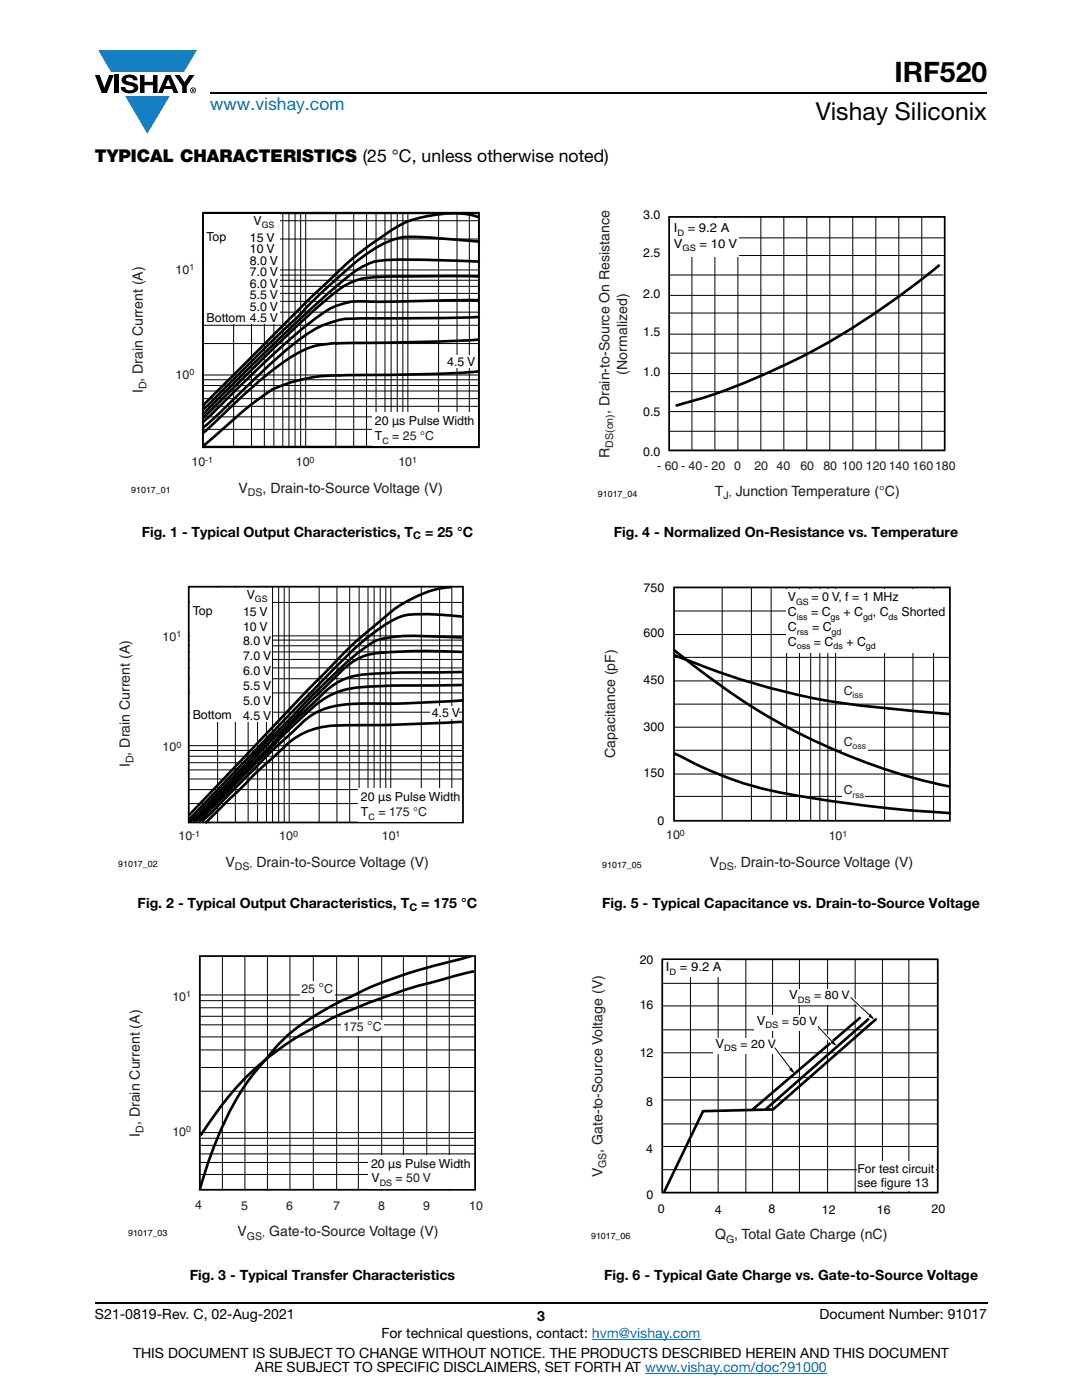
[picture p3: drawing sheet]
<svg xmlns="http://www.w3.org/2000/svg" width="216mm" height="279mm" viewBox="0 0 216 279" stroke-linecap="round" stroke-linejoin="round" font-family="sans-serif">
<g fill="#147fc3">
<path d="M19.6 10h19.7l-2.6 4.3h-1.1h-13.5z"/>
<path d="M25 19.2h8.9l-4.5 7.5z"/>
</g>
<g fill="#000">
<path d="M18.9 15h1l.9 2.5 1-2.5h.9l-1.4 3.6h-1zM22.9 15h.9v3.6h-.9zM24.6 15.3a2.1 2.1 0 0 1 2.8 .3l.1 .4h-.9a.79 .79 0 0 0-.7-.5 .79 .79 0 0 0-.8 .4l.3 .3 1 .2a1.08 1.08 0 0 1 1.2 1 1.08 1.08 0 0 1-1.1 1.2 1.73 1.73 0 0 1-2.4-1.2h.9a.96 .96 0 0 0 .8 .6 .96 .96 0 0 0 .9-.4 1.31 1.31 0 0 0-1.2-.6 1.03 1.03 0 0 1-1.1-.6 1.03 1.03 0 0 1 .2-1.1zM27.9 15h.9v1.3h1.7v-1.3h.9v3.6h-.9v-1.6h-1.7v1.6h-.9zM34.8 15h1.1l.9 1.4 1-1.4h1l-1.5 2.2v1.4h-.9v-1.4z"/>
<path d="M33.6 15.9l.5 1.3h-1.1zM33.1 15l-1.6 3.6h1l.3-.8h1.5l.3 .8h1l-1.6-3.6z"/>
<path d="M38.4 17.8h.2v.2h-.2zM38.3 17.7v.7h.1v-.3l.4 .3-.2-.3 .2-.2-.1-.2z"/>
<path d="M38.1 18a.46 .46 0 0 1 .9 0 .46 .46 0 0 1-.9 0zM37.9 18a.6 .6 0 0 0 1.2 0 .6 .6 0 0 0-1.2 0z"/>
</g>
<path d="M42 18.6h155M18.9 260h178.1" fill="none" stroke="#000" stroke-width=".36"/>
<path d="M118.1 267.3h21.7M128.7 274h36.3" fill="none" stroke="#007ec4" stroke-width=".2"/>
<path d="M40.5 42.6h55.1v46.5h-55.1zM40.5 42.5h55v46.8h-55z" fill="none" stroke="#000" stroke-width=".35"/>
<g fill="none" stroke="#000" stroke-width=".2">
<path d="M40.5 58.6h55M40.5 57.1h55M40.5 55.9h55M40.5 54.9h55M40.5 53.9h55M40.5 47.7h55M40.5 44h55M46.6 42.5v46.7M50.2 42.5v46.7M52.7 42.5v46.7M54.6 42.5v46.7M56.4 42.5v46.7"/>
<path d="M57.7 42.5v46.7M58.9 42.5v46.7M60 42.5v46.7M61 42.5v46.7M67 42.5v46.7M70.6 42.5v46.7M73.1 42.5v46.7M75 42.5v46.7M76.8 42.5v46.7M78 42.5v46.7M79.3 42.5v46.7M80.4 42.5v46.7"/>
<path d="M81.4 42.5v46.7M87.5 42.5v46.7M91.2 42.5v46.7M93.6 42.5v46.7M40.5 74.8h55M40.5 75.8h55M40.5 76.9h55M40.5 78h55M40.5 79.6h55M40.5 68.6h55M40.5 64.9h55M40.5 62.3h55"/>
<path d="M40.5 60.1h55M40.5 81.1h55M40.5 83.2h55M40.5 85.7h55"/>
</g>
<g fill="none" stroke="#000" stroke-width=".53">
<path d="M72.1 55.7a14 14 0 0 0-6.6 3.7 514.5 514.5 0 0 0-24.4 23.5l-.6 .5M74.8 52.2a85.8 85.8 0 0 1 14.8-.2l6 .2M74.9 52.1a17.4 17.4 0 0 0-6.8 4.2 485.6 485.6 0 0 0-27.6 26.4M95.3 55.2l-4.5-.1a228.4 228.4 0 0 0-17.9 .4l-.8 .1M95.4 59.9l-18.8 .3-4.9-.1-2.3 .2M95.5 43.4a19.9 19.9 0 0 0-11.2-.1 21.7 21.7 0 0 0-8.8 4.5 67.5 67.5 0 0 0-11 9.3l-3.1 2.9-20.9 20.9M95.6 48.2l-6.3-.5a52.3 52.3 0 0 0-9.1-.3 23.5 23.5 0 0 0-10.1 5.6l-5.3 4.8-4 3.9M60.7 61.8l-20.2 20M67.3 68.5a19.3 19.3 0 0 0-6.4 1.2 56.5 56.5 0 0 0-13 9.8l-7.4 6.9M67.7 74.9a30.3 30.3 0 0 0-13.9 3.2l-1.2 .8a144.7 144.7 0 0 0-12 10.1M69 63.6a20.8 20.8 0 0 0-10.8 5.4 303.6 303.6 0 0 0-15.8 14.7l-1.8 1.6M69.6 60.3a14.7 14.7 0 0 0-7 3.5 231.7 231.7 0 0 0-19.9 18.4l-2.2 2.1"/>
<path d="M95.5 67.8l-10.4 .4-17.9 .3M95.5 74.1a464.2 464.2 0 0 1-27.4 .8h-.3M95.6 63.3l-6.7 .2-19.8 .1"/>
</g>
<g fill="#fff">
<path d="M40.7 42.8h15v21.8h-15z"/>
<path d="M74.3 82.2h21v6.7h-21z"/>
<path d="M89.1 71h6v2.4h-6z"/>
</g>
<path d="M37.7 117.1h54.7v47h-54.7z" fill="none" stroke="#000" stroke-width=".35"/>
<g fill="none" stroke="#000" stroke-width=".2">
<path d="M43.4 117.2v46.9M47 117.2v46.9M49.5 117.2v46.9M51.4 117.2v46.9M53.2 117.2v46.9M54.4 117.2v46.9M55.6 117.2v46.9M56.7 117.2v46.9M57.7 117.2v46.9M63.7 117.2v46.9M67.2 117.2v46.9M69.8 117.2v46.9"/>
<path d="M71.7 117.2v46.9M73.4 117.2v46.9M74.7 117.2v46.9M75.9 117.2v46.9M77 117.2v46.9M78 117.2v46.9M84.1 117.2v46.9M87.7 117.2v46.9M90.2 117.2v46.9M37.7 138.3h54.7M37.7 135.5h54.7M37.7 133.3h54.7"/>
<path d="M37.7 131.6h54.7M37.7 130.1h54.7M37.7 128.9h54.7M37.7 127.7h54.7M37.7 126.9h54.7M37.7 120.2h54.7M37.6 153.7h54.7M37.7 148.8h54.7M37.7 149.8h54.7M37.7 150.9h54.7M37.7 152.2h54.7M37.7 155.5h54.7"/>
<path d="M37.7 157.6h54.7M37.7 142.1h54.7M37.7 160.4h54.7"/>
</g>
<path d="M90.1 117.2a22.6 22.6 0 0 0-11.3 4.3 110.3 110.3 0 0 0-14.6 13.5l-3.4 3.3-23.1 24.4M74.3 126.5l-2.2 1.7a768.6 768.6 0 0 0-28.8 29.5l-5.5 5.8M92.1 123l-2.3-.2a42.7 42.7 0 0 0-8.9 0 19 19 0 0 0-6.5 3.6M92.2 130.1a102.1 102.1 0 0 0-18.5 .5 12.9 12.9 0 0 0-6.5 4.3l-5.6 5.4-3.8 4.1a253.7 253.7 0 0 0-12.6 12.8l-6.6 6.8M92.2 136.7l-3.4 .1a160.1 160.1 0 0 0-18.5 .6 15.8 15.8 0 0 0-9.1 4.9l-4.7 4.5-16.8 17.2M92.2 127.2l-6.8-.2a27.9 27.9 0 0 0-10.5 .9 49.1 49.1 0 0 0-9.5 7.9l-4.1 4-2.9 3.1a218.1 218.1 0 0 0-12.2 12.6l-8.2 8.5M92.4 134.1l-2.3 .1a165.7 165.7 0 0 0-18.5 .5 12.7 12.7 0 0 0-7.8 4.4 234.9 234.9 0 0 0-12.6 12.5l-12.1 12.3M92.5 139.8a264.2 264.2 0 0 1-22 .7 15.1 15.1 0 0 0-11.7 5.2 182.6 182.6 0 0 0-11.2 10.9l-7.3 7.3M92.2 144.1l-3 .1a408.6 408.6 0 0 1-22.3 .6 15.4 15.4 0 0 0-11.4 5.5l-4.4 3.9-10.1 10" fill="none" stroke="#000" stroke-width=".53"/>
<g fill="#fff">
<path d="M85.8 141h5.6v2.5h-5.6z"/>
<path d="M37.9 117.4h16.3v26.6h-16.3z"/>
<path d="M71.5 157.3h20.6v6.7h-20.6z"/>
</g>
<path d="M39.9 190.8h54.9v46.6h-54.9z" fill="none" stroke="#000" stroke-width=".35"/>
<g fill="none" stroke="#000" stroke-width=".2">
<path d="M39.8 198.6h54.8M40 199.7h54.7M44.4 190.8v46.6M48.9 190.9v46.5M53.4 190.8v46.8M57.9 190.7v46.7M62.5 190.7v46.7M67.2 190.9v46.5M71.5 190.8v46.6M76.2 190.8v46.8M80.5 190.8v46.8M85.2 190.8v46.8"/>
<path d="M89.6 190.8v46.8M39.8 201.1h54.8M40 217.8h54.7M40 213h54.7M40 209.5h54.7M40 206.9h54.7M40 204.5h54.7M40 202.8h54.7M39.8 228.6h54.8M39.8 226h54.8M40 234.4h54.7M40 232h54.7"/>
<path d="M40 230.3h54.7M40 227.2h54.7"/>
</g>
<path d="M94.1 190.8a144.5 144.5 0 0 0-18.4 5.5 79.8 79.8 0 0 0-17.2 9.4 64 64 0 0 0-10.6 12.5 78.1 78.1 0 0 0-8 19.2M94.6 193.8l-2.2 .5a166 166 0 0 0-16.3 4.9 79.5 79.5 0 0 0-20.3 10.1 59 59 0 0 0-15.8 17.3" fill="none" stroke="#000" stroke-width=".53"/>
<g fill="#fff">
<path d="M73.5 230.5h21v6.7h-21z"/>
<path d="M59.8 195.8h6.9v3.2h-6.9z"/>
<path d="M68.2 203.6h8.4v3h-8.4z"/>
</g>
<g fill="none" stroke="#000" stroke-width=".2">
<path d="M133.6 54.9h54.6M133.6 47.5h54.7M133.6 51h54.9M133.6 59h54.9M138.1 43.4v46.4M142.7 43.2v46.6M147.2 43.4v46.4M151.8 43.2v46.8M156.4 43.2v46.6M161 43.4v46.5M165.6 43.4v46.5M170.2 43.3v46.7"/>
<path d="M174.8 43.3v46.5M179.3 43.4v46.4M183.9 43.4v46.3M133.4 74.6h55.2M133.6 78.2h55M133.6 66.7h54.8M133.6 62.5h54.9M188.4 70.5h-55M133.4 86.1h55.1M133.6 82.1h54.7"/>
</g>
<path d="M187.5 52.9a144.8 144.8 0 0 1-45 25.8l-7.7 2.3" fill="none" stroke="#000" stroke-width=".53"/>
<path d="M133.5 43.3h55v46.6h-55z" fill="none" stroke="#000" stroke-width=".35"/>
<path d="M133.8 43.6h13.7v7.7h-13.7z" fill="#fff"/>
<path d="M134.5 117.2h55v46.6h-55z" fill="none" stroke="#000" stroke-width=".35"/>
<g fill="none" stroke="#000" stroke-width=".2">
<path d="M144.1 117.2v46.6M149.9 117.2v46.6M153.9 117.2v46.6M157 117.2v46.6M159.5 117.2v46.6M161.8 117.2v46.6M163.6 117.2v46.6M165.2 117.2v46.6M166.7 117.2v46.6M176.5 117.2v46.6M182.2 117.2v46.6M186.3 117.2v46.6"/>
<path d="M134.5 121.9h55M134.5 126.6h55M134.5 131.2h55M134.5 135.9h55M134.5 140.5h55M134.5 145.1h55M134.5 149.7h55M134.5 154.5h55M134.5 158.9h55"/>
</g>
<path d="M134.5 130.7a141.9 141.9 0 0 0 46.2 11l8.8 .8M134.5 129.7a130.1 130.1 0 0 0 36 21.6 110.3 110.3 0 0 0 18.9 5.7M134.5 150.3a76.7 76.7 0 0 0 22.9 8.2 269.6 269.6 0 0 0 32.3 3.8" fill="none" stroke="#000" stroke-width=".53"/>
<g fill="#fff">
<path d="M168.1 136.2h4.6v3.5h-4.6z"/>
<path d="M168.1 156.1h4.6v3.5h-4.6z"/>
<path d="M168.1 146.4h5.1v3.5h-5.1z"/>
<path d="M156.8 117.5h32.4v12.7h-32.4z"/>
</g>
<g fill="none" stroke="#000" stroke-width=".2">
<path d="M132.2 196.2h54.7M137.8 191.6v46.3M143.3 191.5v46.3M148.8 191.6v46.3M154.2 191.6v46.3M159.5 191.6v46.3M165.1 191.6v46.3M170.6 191.6v46.3M176.1 191.6v46.3M181.4 191.6v46.3M132.2 205.5h54.7M132.4 200.8h54.7"/>
<path d="M132.4 210.1h54.7M132.4 215h54.7M132.4 219.5h54.7M132.2 233.4h54.7M132.4 224.3h54.7M132.4 228.8h54.7"/>
</g>
<path d="M132.1 191.4h55v46.6h-55z" fill="none" stroke="#000" stroke-width=".35"/>
<path d="M171.6 203.2l-21.4 18.2M173.2 203.4l-20.3 17.9M174.7 203.4l-20.4 18-14 .4-7.7 15.9" fill="none" stroke="#000" stroke-width=".53"/>
<g fill="#fff">
<path d="M132.5 191.7h12v3.4h-12z"/>
<path d="M171.1 231.8h15.7v5.8h-15.7z"/>
<path d="M142.3 207.1h12.6v3.2h-12.6z"/>
</g>
<path d="M154.2 208.8l.5-.2 3.8 5.2-.5 .7z" fill="#fff"/>
<path d="M157.9 213.1l.4 .9-.7-.5z" fill="#000"/>
<path d="M154.6 209.1l3.2 4.2M157.9 213.1l.4 .9-.7-.5z" fill="none" stroke="#000" stroke-width=".2"/>
<path d="M162 203.9l.6-.4 4.2 4.9-.4 .6z" fill="#fff"/>
<path d="M166.2 207.7l.5 .8-.8-.4z" fill="#000"/>
<path d="M162.5 204.1l3.6 3.8M166.2 207.7l.5 .8-.8-.4z" fill="none" stroke="#000" stroke-width=".2"/>
<path d="M169.3 198.9l.5-.4 4.5 4.6-.3 .7z" fill="#fff"/>
<path d="M173.7 202.5l.5 .7-.8-.3z" fill="#000"/>
<path d="M169.8 199.1l3.8 3.6M173.7 202.5l.5 .7-.8-.3z" fill="none" stroke="#000" stroke-width=".2"/>
<g fill="#fff">
<path d="M150.6 202.5h12.6v3.2h-12.6z"/>
<path d="M157 197.4h12.6v3.2h-12.6z"/>
</g>
<text font-size="5.6" x="178.5" y="16.4">IRF520</text>
<text font-size="4.9" x="162.8" y="24">Vishay Siliconix</text>
<text font-size="3.5" fill="#007ec4" x="42" y="21.9">www.vishay.com</text>
<text font-size="3.5" x="18.9" y="32.3">TYPICAL CHARACTERISTICS (25 °C, unless otherwise noted)</text>
<g font-size="2.8" fill="#211e1e">
<text x="125.2" y="74.8" transform="rotate(-90 125.2 74.8)">(Normalized)</text>
<text x="28.5" y="78.5" transform="rotate(-90 28.5 78.5)">I , Drain Current (A)</text>
<text x="121.6" y="82.6" transform="rotate(-90 121.6 82.6)">, Drain-to-Source On Resistance</text>
<text x="121.6" y="91.4" transform="rotate(-90 121.6 91.4)">R</text>
<text x="47.6" y="98.3">V</text>
<text x="52.4" y="98.3">, Drain-to-Source Voltage (V)</text>
<text x="142.7" y="99">T</text>
<text x="146.8" y="99">Junction Temperature (°C)</text>
<text x="25.9" y="153.1" transform="rotate(-90 25.9 153.1)">I , Drain Current (A)</text>
<text x="122.7" y="151.2" transform="rotate(-90 122.7 151.2)">Capacitance (pF)</text>
<text x="45" y="172.9">V</text>
<text x="51.2" y="172.9">Drain-to-Source Voltage (V)</text>
<text x="141.6" y="173">V</text>
<text x="147.8" y="173">Drain-to-Source Voltage (V)</text>
<text x="63.6" y="198.2">°</text>
<text x="73.3" y="205.8">°</text>
<text x="27.9" y="226.8" transform="rotate(-90 27.9 226.8)">I , Drain Current (A)</text>
<text x="120.3" y="230" transform="rotate(-90 120.3 230)">, Gate-to-Source Voltage (V)</text>
<text x="120.3" y="235" transform="rotate(-90 120.3 235)">V</text>
<text x="47.4" y="246.7">V</text>
<text x="53.7" y="246.7">Gate-to-Source Voltage (V)</text>
<text x="142.7" y="247.3">Q , Total Gate Charge (nC)</text>
</g>
<g font-size="2.8">
<text x="28.3" y="107.1">Fig. 1 - Typical Output Characteristics, T</text>
<text x="84.8" y="107.1">= 25 °C</text>
<text x="122.5" y="107.1">Fig. 4 - Normalized On-Resistance vs. Temperature</text>
<text x="27.5" y="181.3">Fig. 2 - Typical Output Characteristics, T</text>
<text x="84" y="181.3">= 175 °C</text>
<text x="120.2" y="181.3">Fig. 5 - Typical Capacitance vs. Drain-to-Source Voltage</text>
<text x="37.9" y="255.5">Fig. 3 - Typical Transfer Characteristics</text>
<text x="120.5" y="255.5">Fig. 6 - Typical Gate Charge vs. Gate-to-Source Voltage</text>
<text x="18.9" y="263.3">S21-0819-Rev. C, 02-Aug-2021</text>
<text x="107.2" y="263.6">3</text>
<text x="163.6" y="263.3">Document Number: 91017</text>
<text x="76.1" y="267.1">For technical questions, contact: hvm@vishay.com</text>
<text x="26.5" y="271">THIS DOCUMENT IS SUBJECT TO CHANGE WITHOUT NOTICE. THE PRODUCTS DESCRIBED HEREIN AND THIS DOCUMENT</text>
<text x="50.9" y="273.8">ARE SUBJECT TO SPECIFIC DISCLAIMERS, SET FORTH AT www.vishay.com/doc?91000</text>
</g>
<g font-size="2.5" fill="#050504">
<text x="50.6" y="44.9">V</text>
<text x="128.4" y="43.7">3.0</text>
<text x="134.5" y="46.3">I</text>
<text x="137.2" y="46.3">= 9.2 A</text>
<text x="41.2" y="48.1">Top</text>
<text x="49.8" y="48.2">15 V</text>
<text x="49.8" y="50.5">10 V</text>
<text x="49.8" y="52.8">8.0 V</text>
<text x="128.4" y="51.3">2.5</text>
<text x="134.5" y="49.5">V</text>
<text x="139.6" y="49.5">= 10 V</text>
<text x="49.8" y="55.1">7.0 V</text>
<text x="49.8" y="57.4">6.0 V</text>
<text x="49.8" y="59.7">5.5 V</text>
<text x="128.4" y="59.4">2.0</text>
<text x="41.2" y="64.3">Bottom 4.5 V</text>
<text x="49.8" y="62">5.0 V</text>
<text x="128.4" y="67">1.5</text>
<text x="89.2" y="73">4.5 V</text>
<text x="128.4" y="75">1.0</text>
<text x="128.4" y="83.1">0.5</text>
<text x="74.8" y="84.9">20 µs Pulse Width</text>
<text x="74.8" y="87.8">T</text>
<text x="78.3" y="87.8">=</text>
<text x="128.4" y="91">0.0</text>
<text x="49.2" y="119.5">V</text>
<text x="128.4" y="118.1">750</text>
<text x="38.5" y="122.7">Top</text>
<text x="48.5" y="122.9">15 V</text>
<text x="48.5" y="125.8">10 V</text>
<text x="157.2" y="120">V</text>
<text x="157.2" y="125.9">C</text>
<text x="157.2" y="123">C</text>
<text x="161.8" y="123">= C</text>
<text x="161.9" y="120">= 0 V, f = 1 MHz</text>
<text x="162" y="125.9">= C</text>
<text x="168.3" y="123">+ C</text>
<text x="174.2" y="123">, C</text>
<text x="179.9" y="123">Shorted</text>
<text x="48.5" y="128.8">8.0 V</text>
<text x="48.5" y="131.8">7.0 V</text>
<text x="128.4" y="127.1">600</text>
<text x="157.2" y="128.9">C</text>
<text x="162.4" y="128.9">= C</text>
<text x="168.9" y="128.9">+ C</text>
<text x="48.5" y="134.7">6.0 V</text>
<text x="48.5" y="137.7">5.5 V</text>
<text x="128.4" y="136.6">450</text>
<text x="38.5" y="143.5">Bottom</text>
<text x="48.5" y="140.7">5.0 V</text>
<text x="48.5" y="143.6">4.5 V</text>
<text x="86.2" y="143.1">4.5 V</text>
<text x="128.4" y="146">300</text>
<text x="128.4" y="155.1">150</text>
<text x="72" y="159.9">20 µs Pulse Width</text>
<text x="72" y="162.9">T</text>
<text x="75.5" y="162.9">=</text>
<text x="131.2" y="164.7">0</text>
<text x="127.6" y="192.3">20</text>
<text x="132.8" y="193.8">I</text>
<text x="135.6" y="193.8">= 9.2 A</text>
<text x="127.6" y="201.4">16</text>
<text x="157.4" y="199.4">V</text>
<text x="142.7" y="209.1">V</text>
<text x="151" y="204.5">V</text>
<text x="127.6" y="210.9">12</text>
<text x="128.9" y="220.7">8</text>
<text x="74" y="233.1">20 µs Pulse Width</text>
<text x="128.9" y="230">4</text>
<text x="74.1" y="235.9">V</text>
<text x="78.9" y="235.9">=</text>
<text x="129" y="239.2">0</text>
<text x="171.1" y="234">For test circuit</text>
<text x="171.1" y="237">see figure 13</text>
<text x="131.2" y="242.1">0</text>
<text x="142.6" y="242.3">4</text>
<text x="153.3" y="242.1">8</text>
<text x="164" y="242.3">12</text>
<text x="175" y="242.3">16</text>
<text x="185.9" y="242.1">20</text>
</g>
<g font-size="2.5" fill="#211e1e">
<text x="35" y="54.7">10</text>
<text x="35" y="75.6">10</text>
<text x="80.4" y="87.8">25 °C</text>
<text x="38.2" y="93">10</text>
<text x="59" y="93">10</text>
<text x="79.5" y="93">10</text>
<text x="131.1" y="93.9">- 60 - 40- 20</text>
<text x="146.5" y="93.9">0</text>
<text x="150.5" y="93.9">20 40</text>
<text x="159.7" y="93.9">60</text>
<text x="164.3" y="93.9">80 100 120 140 160180</text>
<text x="32.5" y="127.9">10</text>
<text x="168.3" y="138.6">C</text>
<text x="32.5" y="149.9">10</text>
<text x="168.3" y="148.9">C</text>
<text x="168.3" y="158.5">C</text>
<text x="35.6" y="167.7">10</text>
<text x="55.7" y="167.7">10</text>
<text x="76.2" y="167.7">10</text>
<text x="77.6" y="162.9">175 °C</text>
<text x="132.9" y="167.5">10</text>
<text x="165.4" y="167.7">10</text>
<text x="34.4" y="199.8">10</text>
<text x="60.1" y="198.2">25</text>
<text x="64.7" y="198.2">C</text>
<text x="68.5" y="205.8">175</text>
<text x="74.4" y="205.8">C</text>
<text x="34.4" y="226.7">10</text>
<text x="81" y="235.9">50 V</text>
<text x="39" y="241.3">4</text>
<text x="48.1" y="241.5">5</text>
<text x="57.1" y="241.5">6</text>
<text x="66.5" y="241.5">7</text>
<text x="75.5" y="241.5">8</text>
<text x="84.5" y="241.5">9</text>
<text x="93.6" y="241.5">10</text>
</g>
<g font-size="2.3" fill="#050504">
<text x="162.5" y="199.4">= 80 V</text>
<text x="147.8" y="209.1">= 20 V</text>
<text x="156" y="204.5">= 50 V</text>
</g>
<g font-size="2.1" fill="#211e1e">
<text x="29.2" y="77.7" transform="rotate(-90 29.2 77.7)">D</text>
<text x="122.3" y="89.4" transform="rotate(-90 122.3 89.4)">DS(on)</text>
<text x="49.4" y="99">DS</text>
<text x="144.4" y="99.7">J</text>
<text x="145.4" y="99">,</text>
<text x="26.6" y="152.3" transform="rotate(-90 26.6 152.3)">D</text>
<text x="46.9" y="173.7">DS</text>
<text x="49.8" y="172.9">,</text>
<text x="143.5" y="173.7">DS</text>
<text x="146.4" y="173">,</text>
<text x="28.6" y="226.1" transform="rotate(-90 28.6 226.1)">D</text>
<text x="121" y="233.1" transform="rotate(-90 121 233.1)">GS</text>
<text x="49.3" y="247.5">GS</text>
<text x="52.3" y="246.7">,</text>
<text x="144.9" y="248">G</text>
</g>
<g font-size="2.1">
<text x="82.5" y="107.6">C</text>
<text x="81.7" y="181.8">C</text>
</g>
<g font-size="1.8" fill="#050504">
<text x="52.2" y="45.6">GS</text>
<text x="135.2" y="47">D</text>
<text x="136.2" y="50.2">GS</text>
<text x="76.3" y="88.5">C</text>
<text x="50.9" y="120.2">GS</text>
<text x="158.9" y="120.7">GS</text>
<text x="159" y="123.7">iss</text>
<text x="165.7" y="123.7">gs</text>
<text x="172.2" y="123.7">gd</text>
<text x="177.3" y="123.7">ds</text>
<text x="159" y="126.7">rss</text>
<text x="159" y="129.6">oss</text>
<text x="165.9" y="126.7">gd</text>
<text x="166.3" y="129.6">ds</text>
<text x="172.8" y="129.6">gd</text>
<text x="73.5" y="163.6">C</text>
<text x="133.6" y="194.5">D</text>
<text x="159.2" y="200.1">DS</text>
<text x="144.5" y="209.8">DS</text>
<text x="152.7" y="205.2">DS</text>
<text x="75.8" y="236.6">DS</text>
</g>
<g font-size="1.8" fill="#211e1e">
<text x="37.8" y="54">1</text>
<text x="37.8" y="74.9">0</text>
<text x="41" y="92.3">-1</text>
<text x="61.8" y="92.3">0</text>
<text x="82.2" y="92.3">1</text>
<text x="35.2" y="127.2">1</text>
<text x="170.1" y="139.3">iss</text>
<text x="35.2" y="149.2">0</text>
<text x="170.1" y="149.6">oss</text>
<text x="170.1" y="159.2">rss</text>
<text x="38.4" y="167">-1</text>
<text x="58.5" y="167">0</text>
<text x="78.9" y="167">1</text>
<text x="135.7" y="166.8">0</text>
<text x="168.1" y="167">1</text>
<text x="37.2" y="199.1">1</text>
<text x="37.2" y="226">0</text>
</g>
<g font-size="1.8">
<text x="26.2" y="98.5">91017_01</text>
<text x="119.3" y="99.2">91017_04</text>
<text x="23.6" y="173.1">91017_02</text>
<text x="120.2" y="173.2">91017_05</text>
<text x="25.6" y="246.7">91017_03</text>
<text x="117.9" y="247.4">91017_06</text>
</g>
</svg>
